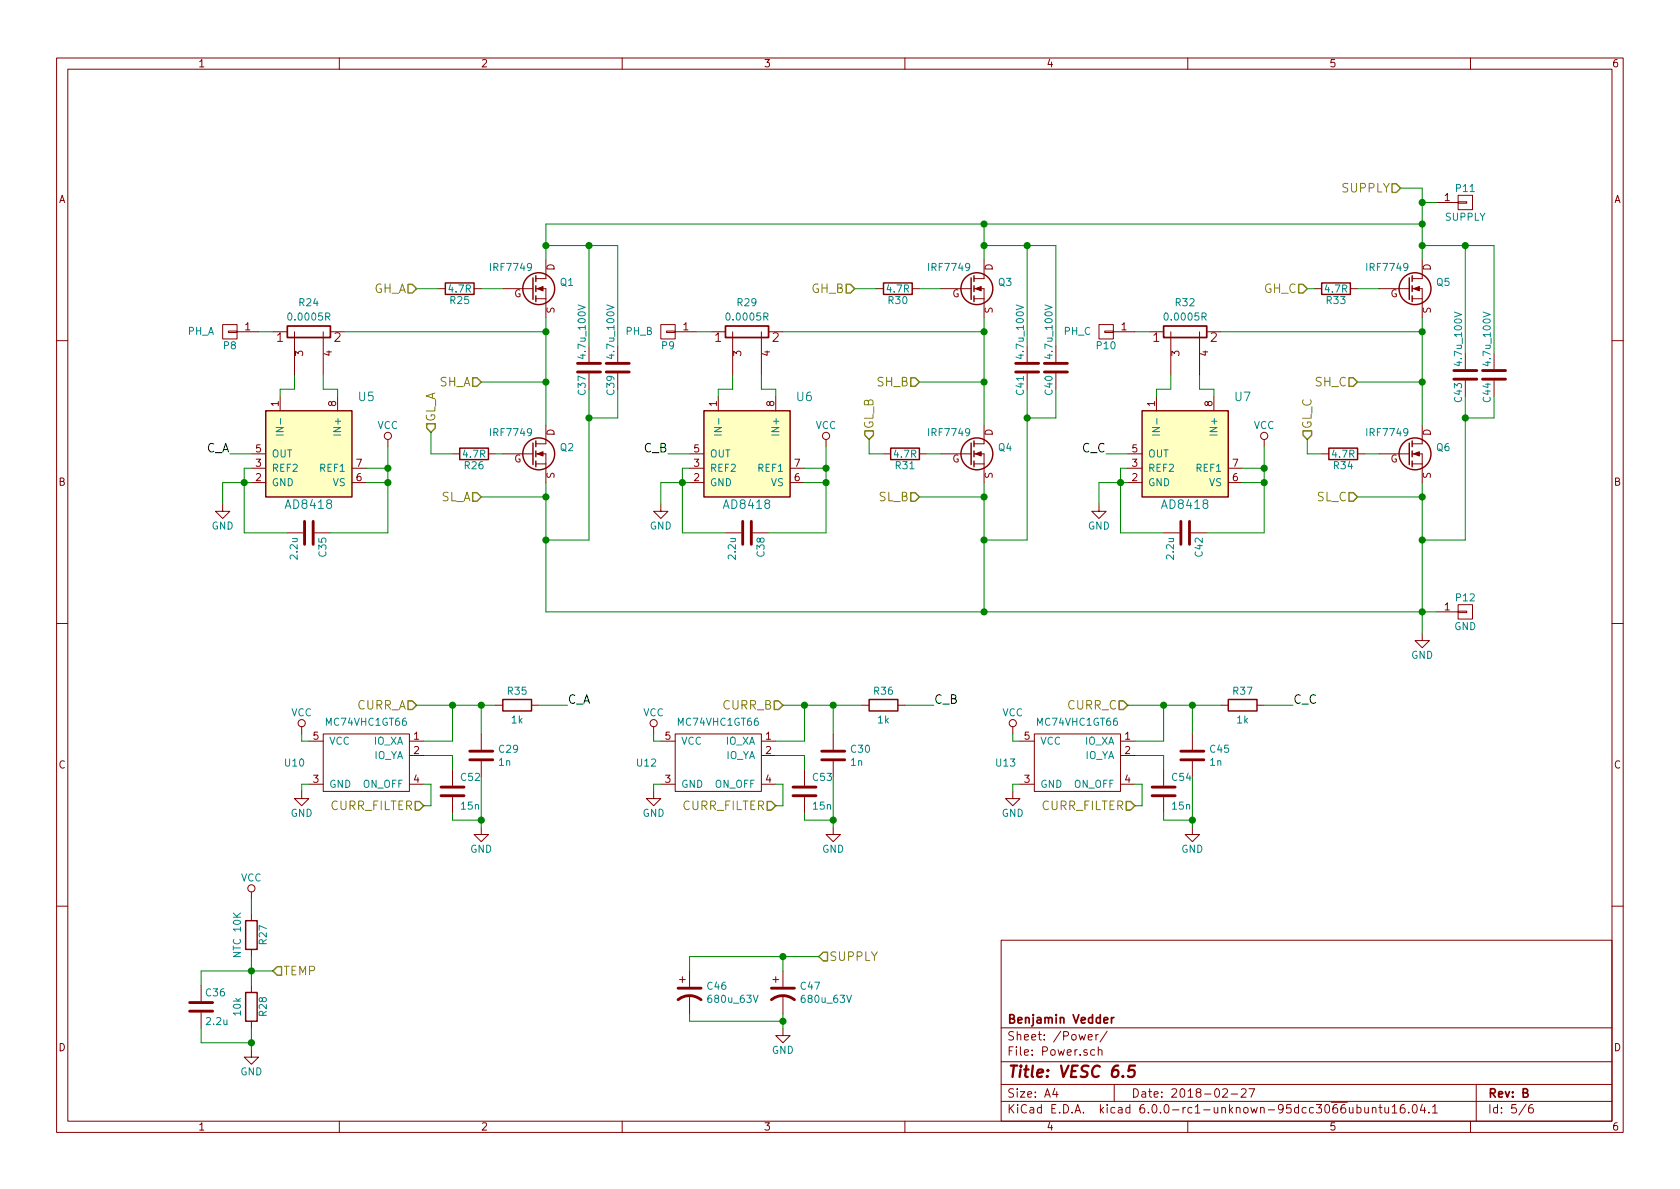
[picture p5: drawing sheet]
<svg xmlns="http://www.w3.org/2000/svg" width="297mm" height="210mm" viewBox="0 0 297 210" stroke-linecap="round" stroke-linejoin="round" font-family="sans-serif">
<g fill="none" stroke="#840000" stroke-width=".18">
<path d="M10 10.3h277v189.9h-277zM12 12.2h273v186.1h-273zM60 10.3v1.9M110 10.3v1.9M160 10.3v1.9M210 10.3v1.9M260 10.3v1.9M254 35.8h3.8M257.8 35.7h1.5v.2h-1.5zM257.8 34.5h2.5v2.6h-2.5zM39.4 57.4h2.5v2.5h-2.5zM40.4 58.5h1.5v.3h-1.5z"/>
<path d="M41.9 58.7h3.8M48.3 58.7h2.5M52.1 58.7v7.6M57.1 58.7v7.6M58.4 58.7h2.6M77.5 51h1.2M83.8 51h1.3M88.9 51h5.3M94.7 51h1.8v5.1M94.7 52.8h1.8M96.5 46v3.3h-1.8M116.8 57.4h2.6v2.5h-2.6z"/>
<path d="M117.9 58.5h1.5v.3h-1.5zM119.4 58.7h3.8M125.7 58.7h2.6M129.5 58.7v7.6M134.6 58.7v7.6M135.9 58.7h2.5M154.9 51h1.3M161.3 51h1.3M166.4 51h5.3M172.2 51h1.8v5.1M172.2 52.8h1.8M174 46v3.3h-1.8"/>
<path d="M194.3 57.4h2.5v2.5h-2.5zM195.3 58.5h1.5v.3h-1.5zM196.8 58.7h3.9M203.2 58.7h2.5M207 58.7v7.6M212.1 58.7v7.6M213.4 58.7h2.5M232.4 51h1.3M238.8 51h1.2M243.8 51h5.4M249.7 51h1.8v5.1M249.7 52.8h1.8"/>
<path d="M251.5 46v3.3h-1.8M10 60.2h2M49.5 70.1v2.5M59.7 70.1v2.5M68.6 77.7v1.3M96.5 75.2v3.3h-1.8M104.1 61.2v2.8M109.2 61.2v2.8M127 70.1v2.5M137.2 70.1v2.5M146 77.7v1.3M174 75.2v3.3h-1.8"/>
<path d="M181.6 61.2v2.8M181.6 66v2.8M186.7 61.2v2.8M204.5 70.1v2.5M214.6 70.1v2.5M223.5 77.7v1.3M251.5 75.2v3.3h-1.8M259.1 62.5v2.8M264.2 62.5v2.8M285 60.2h2M39.4 89.1v1.3h1.2l-1.2 1.3-1.3-1.3h1.3M44.4 80.3h2.6"/>
<path d="M44.4 85.3h2.6M44.4 82.8h2.6M50.8 94.2h2.8M55.6 94.2h2.8M62.2 85.3h2.6M62.2 82.8h2.6M80 80.3h1.3M86.4 80.3h1.2M88.9 80.3h5.3M94.7 80.3h1.8v5M94.7 82h1.8M116.8 89.1v1.3h1.3l-1.3 1.3-1.2-1.3h1.2"/>
<path d="M121.9 80.3h2.6M121.9 85.3h2.6M121.9 82.8h2.6M128.3 94.2h2.8M133.1 94.2h2.8M139.7 85.3h2.5M139.7 82.8h2.5M156.2 80.3h1.3M162.6 80.3h1.2M166.4 80.3h5.3M172.2 80.3h1.8v5M172.2 82h1.8"/>
<path d="M194.3 89.1v1.3h1.3l-1.3 1.3-1.3-1.3h1.3M199.4 80.3h2.5M199.4 85.3h2.5M199.4 82.8h2.5M205.7 94.2h2.8M210.6 94.2h2.8M217.2 85.3h2.5M217.2 82.8h2.5M233.7 80.3h1.2M240 80.3h1.3M243.8 80.3h5.4M249.7 80.3h1.8v5"/>
<path d="M249.7 82h1.8M10 110.3h2M251.5 112v1.3h1.2l-1.2 1.2-1.3-1.2h1.3M254 108.2h3.8M257.8 108.1h1.5v.2h-1.5zM257.8 106.9h2.5v2.6h-2.5zM285 110.3h2M53.3 139.9v1.3h1.3l-1.3 1.3-1.2-1.3h1.2M53.3 128.5v1.3M54.6 131.1h2.5M54.6 138.7h2.5M57.1 129.8h15.3v10.1h-15.3z"/>
<path d="M72.4 131.1h2.5M72.4 133.6h2.5M72.4 138.7h2.5M80 136.1v2.8M85.1 129.8v2.8M85.1 134.6v2.8M87.6 124.7h1.3M94 124.7h1.2M115.6 139.9v1.3h1.2l-1.2 1.3-1.3-1.3h1.3M115.6 128.5v1.3M116.8 131.1h2.6M116.8 138.7h2.6"/>
<path d="M119.4 129.8h15.2v10.1h-15.2zM134.6 131.1h2.6M134.6 133.6h2.6M134.6 138.7h2.6M142.2 136.1v2.8M147.3 129.8v2.8M147.3 134.6v2.8M152.4 124.7h1.3M158.7 124.7h1.3M179.1 139.9v1.3h1.2l-1.2 1.3-1.3-1.3h1.3M179.1 128.5v1.3M180.3 131.1h2.6"/>
<path d="M180.3 138.7h2.6M182.9 129.8h15.2v10.1h-15.2zM198.1 131.1h2.6M198.1 133.6h2.6M198.1 138.7h2.6M205.7 136.1v2.8M210.8 129.8v2.8M210.8 134.6v2.8M215.9 124.7h1.3M222.2 124.7h1.3M44.4 157.7v1.3M80 141v2.8"/>
<path d="M85.1 146.3v1.3h1.3l-1.3 1.2-1.3-1.2h1.3M142.2 141v2.8M147.3 146.3v1.3h1.3l-1.3 1.2-1.3-1.2h1.3M205.7 141v2.8M210.8 146.3v1.3h1.3l-1.3 1.2-1.3-1.2h1.3M10 160.2h2M35.6 174.2v2.8M35.6 179.1v2.8M44.4 161.5v1.3M44.4 167.9v1.3M44.4 174.2v1.3M120.1 173.2h1.1"/>
<path d="M120.6 172.7v1M121.9 171.7v2.8M121.9 176v3.3M136.7 173.2h1M137.2 172.7v1M138.4 171.7v2.8M138.4 176v3.3M177 166.3h108v32h-108zM285 160.2h2M44.4 185.7v1.2h1.3l-1.3 1.3-1.2-1.3h1.2M44.4 180.6v1.3M60 198.3v1.9"/>
<path d="M110 198.3v1.9M138.4 181.9v1.2h1.3l-1.3 1.3-1.2-1.3h1.2M160 198.3v1.9M177 194.8h108M177 191.8h108M177 187.8h108M177 181.8h108M186.5 192.5l-.4 1h1M186.8 193v1M192.4 183.4l.7-.1v-.3l-.5-.1-.2 .2 .1 .7h.6M193.5 185.7l-.4-.1-.3 .3 .1 .6 .2 .1 .4-.1M193.8 182.9v1"/>
<path d="M194.2 185.7h.1a.37 .37 0 0 1 .5 .1v.8M194.2 182.9l-.4 .2v.1M194.2 185.1v1.5M195.8 182.3l-1.3 2M197 191.8v3M210 198.3v1.9M216.2 192.7l.2-.2h.4l.2 .5-.9 1h.9M217.7 193.5h1.1M219.5 192.7l.2-.2h.3l.3 .2v.3v.2l-.9 .8h.9M220.8 192.5h1l-.6 1.5M238.6 195.8l.1 .9 .3 .1 .2-.1M239.2 195.8v1"/>
<path d="M239.9 195.9l.5-.1 .2 .3v.6l-.2 .1-.5-.1M239.9 195.3v1.5M241.3 195.8l.1 .9 .3 .1 .2-.1M241.9 195.8v1M242.6 196l.3-.2 .3 .1 .1 .9M242.6 195.8v1M243.8 195.8h.6M244 195.3v1.3l.4 .2M244.9 195.8v.8a.39 .39 0 0 0 .6 .1M245.5 195.8v1M246.2 195.8l.4-.5v1.5M246.2 196.8h.8"/>
<path d="M248.3 195.3a.59 .59 0 0 0-.7 .7v.7l.3 .1 .5-.1v-.5l-.1-.2-.4-.1-.3 .3M249.1 196.7v.1M249.9 195.5l.2-.2a.81 .81 0 0 1 .6 .6 .81 .81 0 0 1-.3 .8l-.2 .1a.79 .79 0 0 1-.3-1.3zM251.5 195.2l-.4 1.1h1M251.9 195.8v1M252.6 196.7v.1M253.3 195.8l.4-.5v1.5M253.3 196.8h.8M260 198.3v1.9M261 191.8v6.5M269.8 195.2l-1.2 2M271 195.3a.62 .62 0 0 0-.7 .7v.7l.3 .1 .4-.1 .1-.5-.1-.2-.4-.1-.3 .3"/>
<circle cx="68.6" cy="77.1" r=".63"/>
<circle cx="146" cy="77.1" r=".63"/>
<circle cx="223.5" cy="77.1" r=".63"/>
<circle cx="53.3" cy="127.9" r=".63"/>
<circle cx="115.6" cy="127.9" r=".63"/>
<circle cx="179.1" cy="127.9" r=".63"/>
<circle cx="44.4" cy="157.1" r=".63"/>
</g>
<path d="M200.7 188.4h-1l-.2 1 .3-.2 .7 .1 .1 .3-.1 .7-.3 .1h-.5l-.3-.1" fill="none" stroke="#840000" stroke-width=".41"/>
<path d="M50.8 57.7h7.6v2h-7.6zM128.3 57.7h7.6v2h-7.6zM205.7 57.7h7.7v2h-7.7zM196.5 179.9v1M197 179.9l-.5 .3M195.2 180.4l.7-.1-.1-.3-.4-.1-.2 .2v.7h.6" fill="none" stroke="#840000" stroke-width=".3"/>
<g fill="none" stroke="#840000" stroke-width=".25">
<path d="M78.7 50h5.1v2.1h-5.1zM94.2 49.1v3.9M94.7 48.8v1M94.7 50.5v1.1M94.7 52.3v1M156.2 50h5.1v2.1h-5.1zM171.7 49.1v3.9M172.2 48.8v1M172.2 50.5v1.1M172.2 52.3v1M233.7 50h5.1v2.1h-5.1zM249.2 49.1v3.9"/>
<path d="M249.7 48.8v1M249.7 50.5v1.1M249.7 52.3v1M47 72.6h15.2v15.3h-15.2zM81.3 79.2h5.1v2.1h-5.1zM94.2 78.4v3.8M94.7 78v1M94.7 79.8v1M124.5 72.6h15.2v15.3h-15.2zM157.5 79.2h5.1v2.1h-5.1zM171.7 78.4v3.8M172.2 78v1"/>
<path d="M172.2 79.8v1M201.9 72.6h15.3v15.3h-15.3zM234.9 79.2h5.1v2.1h-5.1zM249.2 78.4v3.8M249.7 78v1M249.7 79.8v1M94.7 81.5v1M172.2 81.5v1M249.7 81.5v1M88.9 123.7h5.1v2h-5.1zM153.7 123.7h5v2h-5zM217.2 123.7h5v2h-5z"/>
<path d="M43.4 175.5h2.1v5.1h-2.1zM43.4 162.8h2.1v5.1h-2.1z"/>
<circle cx="95.2" cy="51" r="2.82"/>
<circle cx="172.7" cy="51" r="2.82"/>
<circle cx="250.2" cy="51" r="2.82"/>
<circle cx="95.2" cy="80.3" r="2.82"/>
<circle cx="172.7" cy="80.3" r="2.82"/>
<circle cx="250.2" cy="80.3" r="2.82"/>
</g>
<g fill="none" stroke="#008400" stroke-width=".18">
<path d="M174 39.6v6.4M247.6 33.3h3.9v12.7M251.5 39.6h-155v6.4M251.5 35.8h2.5M45.7 58.7h2.6M61 58.7h35.5M73.7 51h3.8M85.1 51h3.8M96.5 56.1v19.1M96.5 43.4h12.7v17.8M104.1 43.4v17.8M123.2 58.7h2.5"/>
<path d="M138.4 58.7h35.6M151.1 51h3.8M162.6 51h3.8M174 56.1v19.1M174 43.4h12.7v17.8M181.6 43.4v17.8M200.7 58.7h2.5M215.9 58.7h35.6M231.1 51h1.3M240 51h3.8M251.5 56.1v19.1M251.5 43.4h12.7v19.1"/>
<path d="M259.1 43.4v19.1M52.1 66.3v2.5h-2.6v1.3M57.1 66.3v2.5h2.6v1.3M68.6 79v15.2h-10.2M76.2 76.4v3.9h3.8M85.1 67.6h11.4M104.1 68.8v26.7h-7.6M109.2 68.8v5.1h-5.1M129.5 66.3v2.5h-2.5v1.3M134.6 66.3v2.5h2.6v1.3M146 79v15.2h-10.1M153.7 77.7v2.6h2.5"/>
<path d="M162.6 67.6h11.4M181.6 68.8v26.7h-7.6M186.7 68.8v5.1h-5.1M207 66.3v2.5h-2.5v1.3M212.1 66.3v2.5h2.5v1.3M223.5 79v15.2h-10.1M231.1 77.7v2.6h2.6M240 67.6h11.5M259.1 70.1v25.4h-7.6M264.2 70.1v3.8h-5.1M40.6 80.3h3.8M44.4 85.3h-5v3.8"/>
<path d="M44.4 82.8h-1.2v11.4h7.6M64.8 85.3h3.8M64.8 82.8h3.8M85.1 87.9h11.4M87.6 80.3h1.3M96.5 85.3v22.9h157.5M118.1 80.3h3.8M121.9 85.3h-5.1v3.8M121.9 82.8h-1.3v11.4h7.7M142.2 85.3h3.8M142.2 82.8h3.8M162.6 87.9h11.4"/>
<path d="M163.8 80.3h2.6M174 85.3v22.9M195.6 80.3h3.8M199.4 85.3h-5.1v3.8M199.4 82.8h-1.3v11.4h7.6M219.7 85.3h3.8M219.7 82.8h3.8M240 87.9h11.5M241.3 80.3h2.5M251.5 85.3v26.7M53.3 129.8v1.3h1.3M54.6 138.7h-1.3v1.2"/>
<path d="M73.7 124.7h13.9M74.9 138.7h1.3v3.8h-1.3M74.9 133.6h5.1v2.5M80 124.7v6.4h-5.1M85.1 124.7v5.1M85.1 137.4v8.9M95.2 124.7h5.1M115.6 129.8v1.3h1.2M116.8 138.7h-1.2v1.2M137.2 138.7h1.2v3.8h-1.2M137.2 133.6h5v2.5M138.4 124.7h14"/>
<path d="M142.2 124.7v6.4h-5M147.3 124.7v5.1M147.3 137.4v8.9M160 124.7h5.1M179.1 129.8v1.3h1.2M180.3 138.7h-1.2v1.2M199.4 124.7h16.5M200.7 133.6h5v2.5M200.7 138.7h1.2v3.8h-1.2M205.7 124.7v6.4h-5M210.8 124.7v5.1M210.8 137.4v8.9"/>
<path d="M223.5 124.7h5.1M44.4 159v2.5M80 143.8v1.2h5.1M142.2 143.8v1.2h5.1M205.7 143.8v1.2h5.1M44.4 169.2v5M48.3 171.7h-12.7v2.5M121.9 179.3v1.3h16.5M138.4 169.2v2.5M138.4 179.3v2.6M144.8 169.2h-22.9v2.5M35.6 181.9v2.5h8.8"/>
<path d="M44.4 181.9v3.8"/>
</g>
<g fill="#008400" stroke="#008400" stroke-width=".25">
<circle cx="251.5" cy="67.6" r=".51"/>
<circle cx="251.5" cy="87.9" r=".51"/>
<circle cx="174" cy="58.7" r=".51"/>
<circle cx="174" cy="67.6" r=".51"/>
<circle cx="174" cy="87.9" r=".51"/>
<circle cx="96.5" cy="67.6" r=".51"/>
<circle cx="96.5" cy="87.9" r=".51"/>
<circle cx="174" cy="108.2" r=".51"/>
<circle cx="174" cy="39.6" r=".51"/>
<circle cx="96.5" cy="95.5" r=".51"/>
<circle cx="96.5" cy="43.4" r=".51"/>
<circle cx="174" cy="43.4" r=".51"/>
<circle cx="174" cy="95.5" r=".51"/>
<circle cx="251.5" cy="43.4" r=".51"/>
<circle cx="251.5" cy="95.5" r=".51"/>
<circle cx="251.5" cy="39.6" r=".51"/>
<circle cx="251.5" cy="108.2" r=".51"/>
<circle cx="251.5" cy="35.8" r=".51"/>
<circle cx="44.5" cy="171.7" r=".51"/>
<circle cx="44.5" cy="184.4" r=".51"/>
<circle cx="120.7" cy="85.3" r=".51"/>
<circle cx="146.1" cy="85.3" r=".51"/>
<circle cx="146.1" cy="82.8" r=".51"/>
<circle cx="43.2" cy="85.3" r=".51"/>
<circle cx="68.6" cy="85.3" r=".51"/>
<circle cx="68.6" cy="82.8" r=".51"/>
<circle cx="96.5" cy="58.7" r=".51"/>
<circle cx="198.1" cy="85.3" r=".51"/>
<circle cx="223.5" cy="85.3" r=".51"/>
<circle cx="223.5" cy="82.8" r=".51"/>
<circle cx="251.5" cy="58.7" r=".51"/>
<circle cx="104.1" cy="73.9" r=".51"/>
<circle cx="181.6" cy="73.9" r=".51"/>
<circle cx="259.1" cy="73.9" r=".51"/>
<circle cx="259.1" cy="43.4" r=".51"/>
<circle cx="181.6" cy="43.4" r=".51"/>
<circle cx="104.1" cy="43.4" r=".51"/>
<circle cx="85.1" cy="124.7" r=".51"/>
<circle cx="147.3" cy="124.7" r=".51"/>
<circle cx="210.8" cy="124.7" r=".51"/>
<circle cx="138.4" cy="169.2" r=".51"/>
<circle cx="138.4" cy="180.6" r=".51"/>
<circle cx="80" cy="124.7" r=".51"/>
<circle cx="85.1" cy="145" r=".51"/>
<circle cx="142.2" cy="124.7" r=".51"/>
<circle cx="147.3" cy="145" r=".51"/>
<circle cx="205.7" cy="124.7" r=".51"/>
<circle cx="210.8" cy="145" r=".51"/>
</g>
<g fill="none" stroke="#840000" stroke-width=".51">
<path d="M102.1 65.8h4.1M102.1 64.3h4.1M107.2 65.8h4.1M107.2 64.3h4.1M179.6 65.8h4M179.6 64.3h4M184.7 65.8h4M184.7 64.3h4M257 67.1h4.1M257 65.5h4.1M262.1 67.1h4.1M262.1 65.5h4.1"/>
<path d="M53.8 92.2v4.1M55.4 92.2v4.1M131.3 92.2v4.1M132.8 92.2v4.1M208.8 92.2v4.1M210.3 92.2v4.1M78 139.2h4M83.1 134.4h4M83.1 132.8h4M140.2 139.2h4.1M145.3 134.4h4.1M145.3 132.8h4.1"/>
<path d="M203.7 139.2h4.1M208.8 134.4h4.1M208.8 132.8h4.1M78 140.7h4M140.2 140.7h4.1M203.7 140.7h4.1M33.5 178.8h4.1M33.5 177.3h4.1M119.9 176.8a3.3 3.3 0 0 1 4.1 0M119.9 174.7h4.1M136.4 176.8a3.3 3.3 0 0 1 4.1 0M136.4 174.7h4.1"/>
</g>
<path d="M102.2 53.9l1.3 .5-1.3 .4M107.3 53.9l1.3 .5-1.3 .4M179.7 53.9l1.2 .5-1.2 .4M184.8 53.9l1.2 .5-1.2 .4M257.1 55.2l1.3 .4-1.3 .5M262.2 55.2l1.3 .4-1.3 .5M48.8 76.9h1.3M59 76.9h1.2M126.3 76.9h1.3M136.4 76.9h1.3M203.8 76.9h1.2M213.9 76.9h1.3" fill="none" stroke="#008484" stroke-width=".18"/>
<g fill="#ffffc2" stroke="#ffffc2" stroke-width=".18">
<path d="M124.5 72.6h15.2v15.3h-15.2z"/>
<path d="M47 72.6h15.2v15.3h-15.2z"/>
<path d="M201.9 72.6h15.3v15.3h-15.3z"/>
</g>
<g fill="none" stroke="#848400" stroke-width=".25">
<path d="M246.1 32.5h.8l.7 .8-.7 .7h-.8zM72.1 50.3h.8l.8 .7-.8 .8h-.8zM149.6 50.3h.8l.7 .7-.7 .8h-.8zM229.6 50.3h.8l.7 .7-.7 .8h-.8zM75.4 74.9h1.6v.8l-.8 .7-.8-.7zM83.6 66.8h.7l.8 .8-.8 .7h-.7zM152.9 76.2h1.5v.8l-.7 .7-.8-.7zM161 66.8h.8l.8 .8-.8 .7h-.8zM230.4 76.2h1.5v.8l-.8 .7-.7-.7zM238.5 66.8h.8l.7 .8-.7 .7h-.8zM83.6 87.1h.7l.8 .8-.8 .7h-.7zM161 87.1h.8l.8 .8-.8 .7h-.8z"/>
<path d="M238.5 87.1h.8l.7 .8-.7 .7h-.8zM72.1 123.9h.8l.8 .8-.8 .8h-.8zM136.9 123.9h.8l.7 .8-.7 .8h-.8zM197.9 123.9h.7l.8 .8-.8 .8h-.7zM73.4 141.7h.8l.7 .8-.7 .8h-.8zM135.6 141.7h.8l.8 .8-.8 .8h-.8zM199.1 141.7h.8l.8 .8-.8 .8h-.8zM49 170.9h.8v1.6h-.8l-.7-.8zM145.5 168.4h.8v1.5h-.8l-.7-.7z"/>
</g>
<g fill="#840000" stroke="#840000" stroke-width=".18">
<path d="M95 51l1-.3v.7z"/>
<path d="M95 80.3l1-.4v.7z"/>
<path d="M172.5 51l1-.3v.7z"/>
<path d="M172.5 80.3l1-.4v.7z"/>
<path d="M249.9 51l1.1-.3v.7z"/>
<path d="M249.9 80.3l1.1-.4v.7z"/>
</g>
<text font-size="2.8" fill="#840000" x="178" y="190.5">Title: VESC 6.5</text>
<g font-size="2.1" fill="#848400">
<text x="237.4" y="34">SUPPLY</text>
<text x="66" y="51.8">GH_A</text>
<text x="143.5" y="51.8">GH_B</text>
<text x="223.5" y="51.8">GH_C</text>
<text x="77.6" y="68.3">SH_A</text>
<text x="155.1" y="68.3">SH_B</text>
<text x="232.6" y="68.3">SH_C</text>
<text x="77" y="74.7" transform="rotate(-90 77 74.7)">GL_A</text>
<text x="154.4" y="75.9" transform="rotate(-90 154.4 75.9)">GL_B</text>
<text x="231.9" y="75.9" transform="rotate(-90 231.9 75.9)">GL_C</text>
<text x="77.9" y="88.6">SL_A</text>
<text x="155.3" y="88.6">SL_B</text>
<text x="232.8" y="88.6">SL_C</text>
<text x="63" y="125.5">CURR_A</text>
<text x="127.8" y="125.5">CURR_B</text>
<text x="188.8" y="125.5">CURR_C</text>
<text x="58.4" y="143.3">CURR_FILTER</text>
<text x="120.6" y="143.3">CURR_FILTER</text>
<text x="184.1" y="143.3">CURR_FILTER</text>
<text x="50" y="172.5">TEMP</text>
<text x="146.6" y="169.9">SUPPLY</text>
</g>
<g font-size="2.1" fill="#840000">
<text x="48.9" y="60.4">1</text>
<text x="59.1" y="60.4">2</text>
<text x="126.4" y="60.4">1</text>
<text x="136.6" y="60.4">2</text>
<text x="203.9" y="60.4">1</text>
<text x="214" y="60.4">2</text>
<text x="178" y="184">Sheet: /Power/</text>
<text x="178" y="181">Benjamin Vedder</text>
<text x="178" y="186.7">File: Power.sch</text>
<text x="178" y="196.9">KiCad E.D.A. kicad 6.0.0-rc1-unknown-95dcc3066ubuntu16.04.1</text>
<text x="178" y="194.1">Size: A4</text>
<text x="200" y="194.1">Date: 2018-02-27</text>
<text x="263" y="194.1">Rev: B</text>
<text x="263" y="196.9">Id: 5/6</text>
</g>
<g font-size="2.1" fill="#008484">
<text x="63.4" y="70.9">U5</text>
<text x="140.9" y="70.9">U6</text>
<text x="218.4" y="70.9">U7</text>
<text x="50.7" y="90">AD8418</text>
<text x="128.2" y="90">AD8418</text>
<text x="205.7" y="90">AD8418</text>
</g>
<g font-size="2.1">
<text x="36.4" y="80">C_A</text>
<text x="113.9" y="80">C_B</text>
<text x="191.3" y="80">C_C</text>
<text x="100.3" y="124.5">C_A</text>
<text x="165.1" y="124.5">C_B</text>
<text x="228.6" y="124.5">C_C</text>
</g>
<g font-size="1.8" fill="#840000">
<text x="35" y="11.9">1</text>
<text x="85" y="11.9">2</text>
<text x="135" y="11.9">3</text>
<text x="185" y="11.9">4</text>
<text x="235" y="11.9">5</text>
<text x="285" y="11.9">6</text>
<text x="10.4" y="35.9">A</text>
<text x="255.4" y="35.6">1</text>
<text x="285.4" y="35.9">A</text>
<text x="98" y="47.9" transform="rotate(-90 98 47.9)">D</text>
<text x="175.5" y="47.9" transform="rotate(-90 175.5 47.9)">D</text>
<text x="253" y="47.9" transform="rotate(-90 253 47.9)">D</text>
<text x="90.9" y="52.6">G</text>
<text x="168.4" y="52.6">G</text>
<text x="245.8" y="52.6">G</text>
<text x="43.3" y="58.4">1</text>
<text x="98" y="55.4" transform="rotate(-90 98 55.4)">S</text>
<text x="120.8" y="58.4">1</text>
<text x="175.5" y="55.4" transform="rotate(-90 175.5 55.4)">S</text>
<text x="198.3" y="58.4">1</text>
<text x="253" y="55.4" transform="rotate(-90 253 55.4)">S</text>
<text x="53.6" y="63" transform="rotate(-90 53.6 63)">3</text>
<text x="58.7" y="63" transform="rotate(-90 58.7 63)">4</text>
<text x="131.1" y="63" transform="rotate(-90 131.1 63)">3</text>
<text x="136.1" y="63" transform="rotate(-90 136.1 63)">4</text>
<text x="208.5" y="63" transform="rotate(-90 208.5 63)">3</text>
<text x="213.6" y="63" transform="rotate(-90 213.6 63)">4</text>
<text x="49.3" y="71.9" transform="rotate(-90 49.3 71.9)">1</text>
<text x="59.4" y="71.9" transform="rotate(-90 59.4 71.9)">8</text>
<text x="126.7" y="71.9" transform="rotate(-90 126.7 71.9)">1</text>
<text x="136.9" y="71.9" transform="rotate(-90 136.9 71.9)">8</text>
<text x="204.2" y="71.9" transform="rotate(-90 204.2 71.9)">1</text>
<text x="214.4" y="71.9" transform="rotate(-90 214.4 71.9)">8</text>
<text x="98" y="77.1" transform="rotate(-90 98 77.1)">D</text>
<text x="175.5" y="77.1" transform="rotate(-90 175.5 77.1)">D</text>
<text x="253" y="77.1" transform="rotate(-90 253 77.1)">D</text>
<text x="45.2" y="82.5">3</text>
<text x="45.2" y="80">5</text>
<text x="63" y="82.5">7</text>
<text x="90.9" y="81.8">G</text>
<text x="122.7" y="82.5">3</text>
<text x="122.7" y="80">5</text>
<text x="140.5" y="82.5">7</text>
<text x="168.4" y="81.8">G</text>
<text x="200.2" y="82.5">3</text>
<text x="200.2" y="80">5</text>
<text x="218" y="82.5">7</text>
<text x="245.8" y="81.8">G</text>
<text x="10.4" y="85.9">B</text>
<text x="45.2" y="85.1">2</text>
<text x="63" y="85.1">6</text>
<text x="98" y="84.7" transform="rotate(-90 98 84.7)">S</text>
<text x="122.7" y="85.1">2</text>
<text x="140.5" y="85.1">6</text>
<text x="175.5" y="84.7" transform="rotate(-90 175.5 84.7)">S</text>
<text x="200.2" y="85.1">2</text>
<text x="218" y="85.1">6</text>
<text x="253" y="84.7" transform="rotate(-90 253 84.7)">S</text>
<text x="285.4" y="85.9">B</text>
<text x="255.4" y="107.9">1</text>
<text x="55.4" y="130.8">5</text>
<text x="73.2" y="130.8">1</text>
<text x="117.6" y="130.8">5</text>
<text x="135.4" y="130.8">1</text>
<text x="181.1" y="130.8">5</text>
<text x="198.9" y="130.8">1</text>
<text x="10.4" y="135.9">C</text>
<text x="73.2" y="133.3">2</text>
<text x="135.4" y="133.3">2</text>
<text x="198.9" y="133.3">2</text>
<text x="285.4" y="135.9">C</text>
<text x="55.4" y="138.4">3</text>
<text x="73.2" y="138.4">4</text>
<text x="117.6" y="138.4">3</text>
<text x="135.4" y="138.4">4</text>
<text x="181.1" y="138.4">3</text>
<text x="198.9" y="138.4">4</text>
<text x="10.4" y="185.9">D</text>
<text x="285.4" y="185.9">D</text>
<text x="35" y="199.9">1</text>
<text x="85" y="199.9">2</text>
<text x="135" y="199.9">3</text>
<text x="185" y="199.9">4</text>
<text x="235" y="199.9">5</text>
<text x="285" y="199.9">6</text>
</g>
<g font-size="1.8" fill="#008484">
<text x="257.5" y="34">P11</text>
<text x="255.5" y="39">SUPPLY</text>
<text x="86.9" y="47.9">IRF7749</text>
<text x="164.4" y="47.9">IRF7749</text>
<text x="241.9" y="47.9">IRF7749</text>
<text x="79.4" y="51.7">4.7R</text>
<text x="79.7" y="53.8">R25</text>
<text x="99.1" y="50.6">Q1</text>
<text x="156.9" y="51.7">4.7R</text>
<text x="157.1" y="53.8">R30</text>
<text x="176.6" y="50.6">Q3</text>
<text x="234.4" y="51.7">4.7R</text>
<text x="234.6" y="53.8">R33</text>
<text x="254" y="50.6">Q5</text>
<text x="33.2" y="59.2">PH_A</text>
<text x="51.3" y="56.7">0.0005R</text>
<text x="53" y="54.1">R24</text>
<text x="110.7" y="59.2">PH_B</text>
<text x="128.8" y="56.7">0.0005R</text>
<text x="130.4" y="54.1">R29</text>
<text x="188.1" y="59.2">PH_C</text>
<text x="206.2" y="56.7">0.0005R</text>
<text x="207.9" y="54.1">R32</text>
<text x="39.6" y="61.8">P8</text>
<text x="103.6" y="63.1" transform="rotate(-90 103.6 63.1)">4.7u_100V</text>
<text x="108.6" y="63.1" transform="rotate(-90 108.6 63.1)">4.7u_100V</text>
<text x="117" y="61.8">P9</text>
<text x="181" y="63.1" transform="rotate(-90 181 63.1)">4.7u_100V</text>
<text x="186.1" y="63.1" transform="rotate(-90 186.1 63.1)">4.7u_100V</text>
<text x="194" y="61.8">P10</text>
<text x="258.5" y="64.3" transform="rotate(-90 258.5 64.3)">4.7u_100V</text>
<text x="263.6" y="64.3" transform="rotate(-90 263.6 64.3)">4.7u_100V</text>
<text x="103.6" y="69.8" transform="rotate(-90 103.6 69.8)">C37</text>
<text x="108.6" y="69.8" transform="rotate(-90 108.6 69.8)">C39</text>
<text x="181" y="69.8" transform="rotate(-90 181 69.8)">C41</text>
<text x="186.1" y="69.8" transform="rotate(-90 186.1 69.8)">C40</text>
<text x="258.5" y="71.1" transform="rotate(-90 258.5 71.1)">C43</text>
<text x="263.6" y="71.1" transform="rotate(-90 263.6 71.1)">C44</text>
<text x="50.2" y="76" transform="rotate(-90 50.2 76)">IN-</text>
<text x="60.3" y="76.4" transform="rotate(-90 60.3 76.4)">IN+</text>
<text x="66.7" y="75.9">VCC</text>
<text x="86.9" y="77.1">IRF7749</text>
<text x="127.6" y="76" transform="rotate(-90 127.6 76)">IN-</text>
<text x="137.8" y="76.4" transform="rotate(-90 137.8 76.4)">IN+</text>
<text x="144.2" y="75.9">VCC</text>
<text x="164.4" y="77.1">IRF7749</text>
<text x="205.1" y="76" transform="rotate(-90 205.1 76)">IN-</text>
<text x="215.3" y="76.4" transform="rotate(-90 215.3 76.4)">IN+</text>
<text x="221.7" y="75.9">VCC</text>
<text x="241.9" y="77.1">IRF7749</text>
<text x="48" y="83.4">REF2</text>
<text x="48" y="80.9">OUT</text>
<text x="56.7" y="83.4">REF1</text>
<text x="82" y="80.9">4.7R</text>
<text x="82.2" y="83">R26</text>
<text x="99.1" y="79.8">Q2</text>
<text x="125.5" y="83.4">REF2</text>
<text x="125.5" y="80.9">OUT</text>
<text x="134.2" y="83.4">REF1</text>
<text x="158.2" y="80.9">4.7R</text>
<text x="158.4" y="83">R31</text>
<text x="176.6" y="79.8">Q4</text>
<text x="202.9" y="83.4">REF2</text>
<text x="202.9" y="80.9">OUT</text>
<text x="211.6" y="83.4">REF1</text>
<text x="235.6" y="80.9">4.7R</text>
<text x="235.9" y="83">R34</text>
<text x="254" y="79.8">Q6</text>
<text x="48" y="86">GND</text>
<text x="58.9" y="86">VS</text>
<text x="125.5" y="86">GND</text>
<text x="136.3" y="86">VS</text>
<text x="202.9" y="86">GND</text>
<text x="213.8" y="86">VS</text>
<text x="37.4" y="93.6">GND</text>
<text x="114.9" y="93.6">GND</text>
<text x="192.4" y="93.6">GND</text>
<text x="52.6" y="98.8" transform="rotate(-90 52.6 98.8)">2.2u</text>
<text x="57.7" y="98.4" transform="rotate(-90 57.7 98.4)">C35</text>
<text x="130.1" y="98.8" transform="rotate(-90 130.1 98.8)">2.2u</text>
<text x="135.2" y="98.4" transform="rotate(-90 135.2 98.4)">C38</text>
<text x="207.6" y="98.8" transform="rotate(-90 207.6 98.8)">2.2u</text>
<text x="212.6" y="98.4" transform="rotate(-90 212.6 98.4)">C42</text>
<text x="257.5" y="106.3">P12</text>
<text x="257.1" y="111.4">GND</text>
<text x="249.5" y="116.5">GND</text>
<text x="89.8" y="122.9">R35</text>
<text x="154.6" y="122.9">R36</text>
<text x="218.1" y="122.9">R37</text>
<text x="51.5" y="126.7">VCC</text>
<text x="57.8" y="128.3">MC74VHC1GT66</text>
<text x="58.2" y="131.7">VCC</text>
<text x="66.1" y="131.7">IO_XA</text>
<text x="90.5" y="127.9">1k</text>
<text x="113.7" y="126.7">VCC</text>
<text x="120.1" y="128.3">MC74VHC1GT66</text>
<text x="120.4" y="131.7">VCC</text>
<text x="128.3" y="131.7">IO_XA</text>
<text x="155.2" y="127.9">1k</text>
<text x="177.2" y="126.7">VCC</text>
<text x="183.6" y="128.3">MC74VHC1GT66</text>
<text x="183.9" y="131.7">VCC</text>
<text x="191.8" y="131.7">IO_XA</text>
<text x="218.7" y="127.9">1k</text>
<text x="50.4" y="135.6">U10</text>
<text x="66.1" y="134.2">IO_YA</text>
<text x="88.2" y="135.4">1n</text>
<text x="88.3" y="133.1">C29</text>
<text x="112.7" y="135.6">U12</text>
<text x="128.3" y="134.2">IO_YA</text>
<text x="150.5" y="135.4">1n</text>
<text x="150.5" y="133.1">C30</text>
<text x="176.2" y="135.6">U13</text>
<text x="191.8" y="134.2">IO_YA</text>
<text x="214" y="135.4">1n</text>
<text x="214" y="133.1">C45</text>
<text x="58.2" y="139.3">GND</text>
<text x="64.2" y="139.3">ON_OFF</text>
<text x="81.6" y="138.1">C52</text>
<text x="81.6" y="143.2">15n</text>
<text x="120.4" y="139.3">GND</text>
<text x="126.4" y="139.3">ON_OFF</text>
<text x="143.8" y="138.1">C53</text>
<text x="143.8" y="143.2">15n</text>
<text x="183.9" y="139.3">GND</text>
<text x="189.9" y="139.3">ON_OFF</text>
<text x="207.3" y="138.1">C54</text>
<text x="207.3" y="143.2">15n</text>
<text x="51.4" y="144.4">GND</text>
<text x="113.6" y="144.4">GND</text>
<text x="177.1" y="144.4">GND</text>
<text x="42.6" y="155.9">VCC</text>
<text x="83.1" y="150.8">GND</text>
<text x="145.4" y="150.8">GND</text>
<text x="208.9" y="150.8">GND</text>
<text x="47.2" y="167" transform="rotate(-90 47.2 167)">R27</text>
<text x="42.6" y="169" transform="rotate(-90 42.6 169)">NTC 10K</text>
<text x="36.5" y="176.2">C36</text>
<text x="42.6" y="179.5" transform="rotate(-90 42.6 179.5)">10k</text>
<text x="47.2" y="179.6" transform="rotate(-90 47.2 179.6)">R28</text>
<text x="125.1" y="175">C46</text>
<text x="125.5" y="177.3">680u_63V</text>
<text x="141.6" y="175">C47</text>
<text x="142" y="177.3">680u_63V</text>
<text x="36.6" y="181.3">2.2u</text>
<text x="42.5" y="190.2">GND</text>
<text x="136.5" y="186.4">GND</text>
</g>
</svg>
